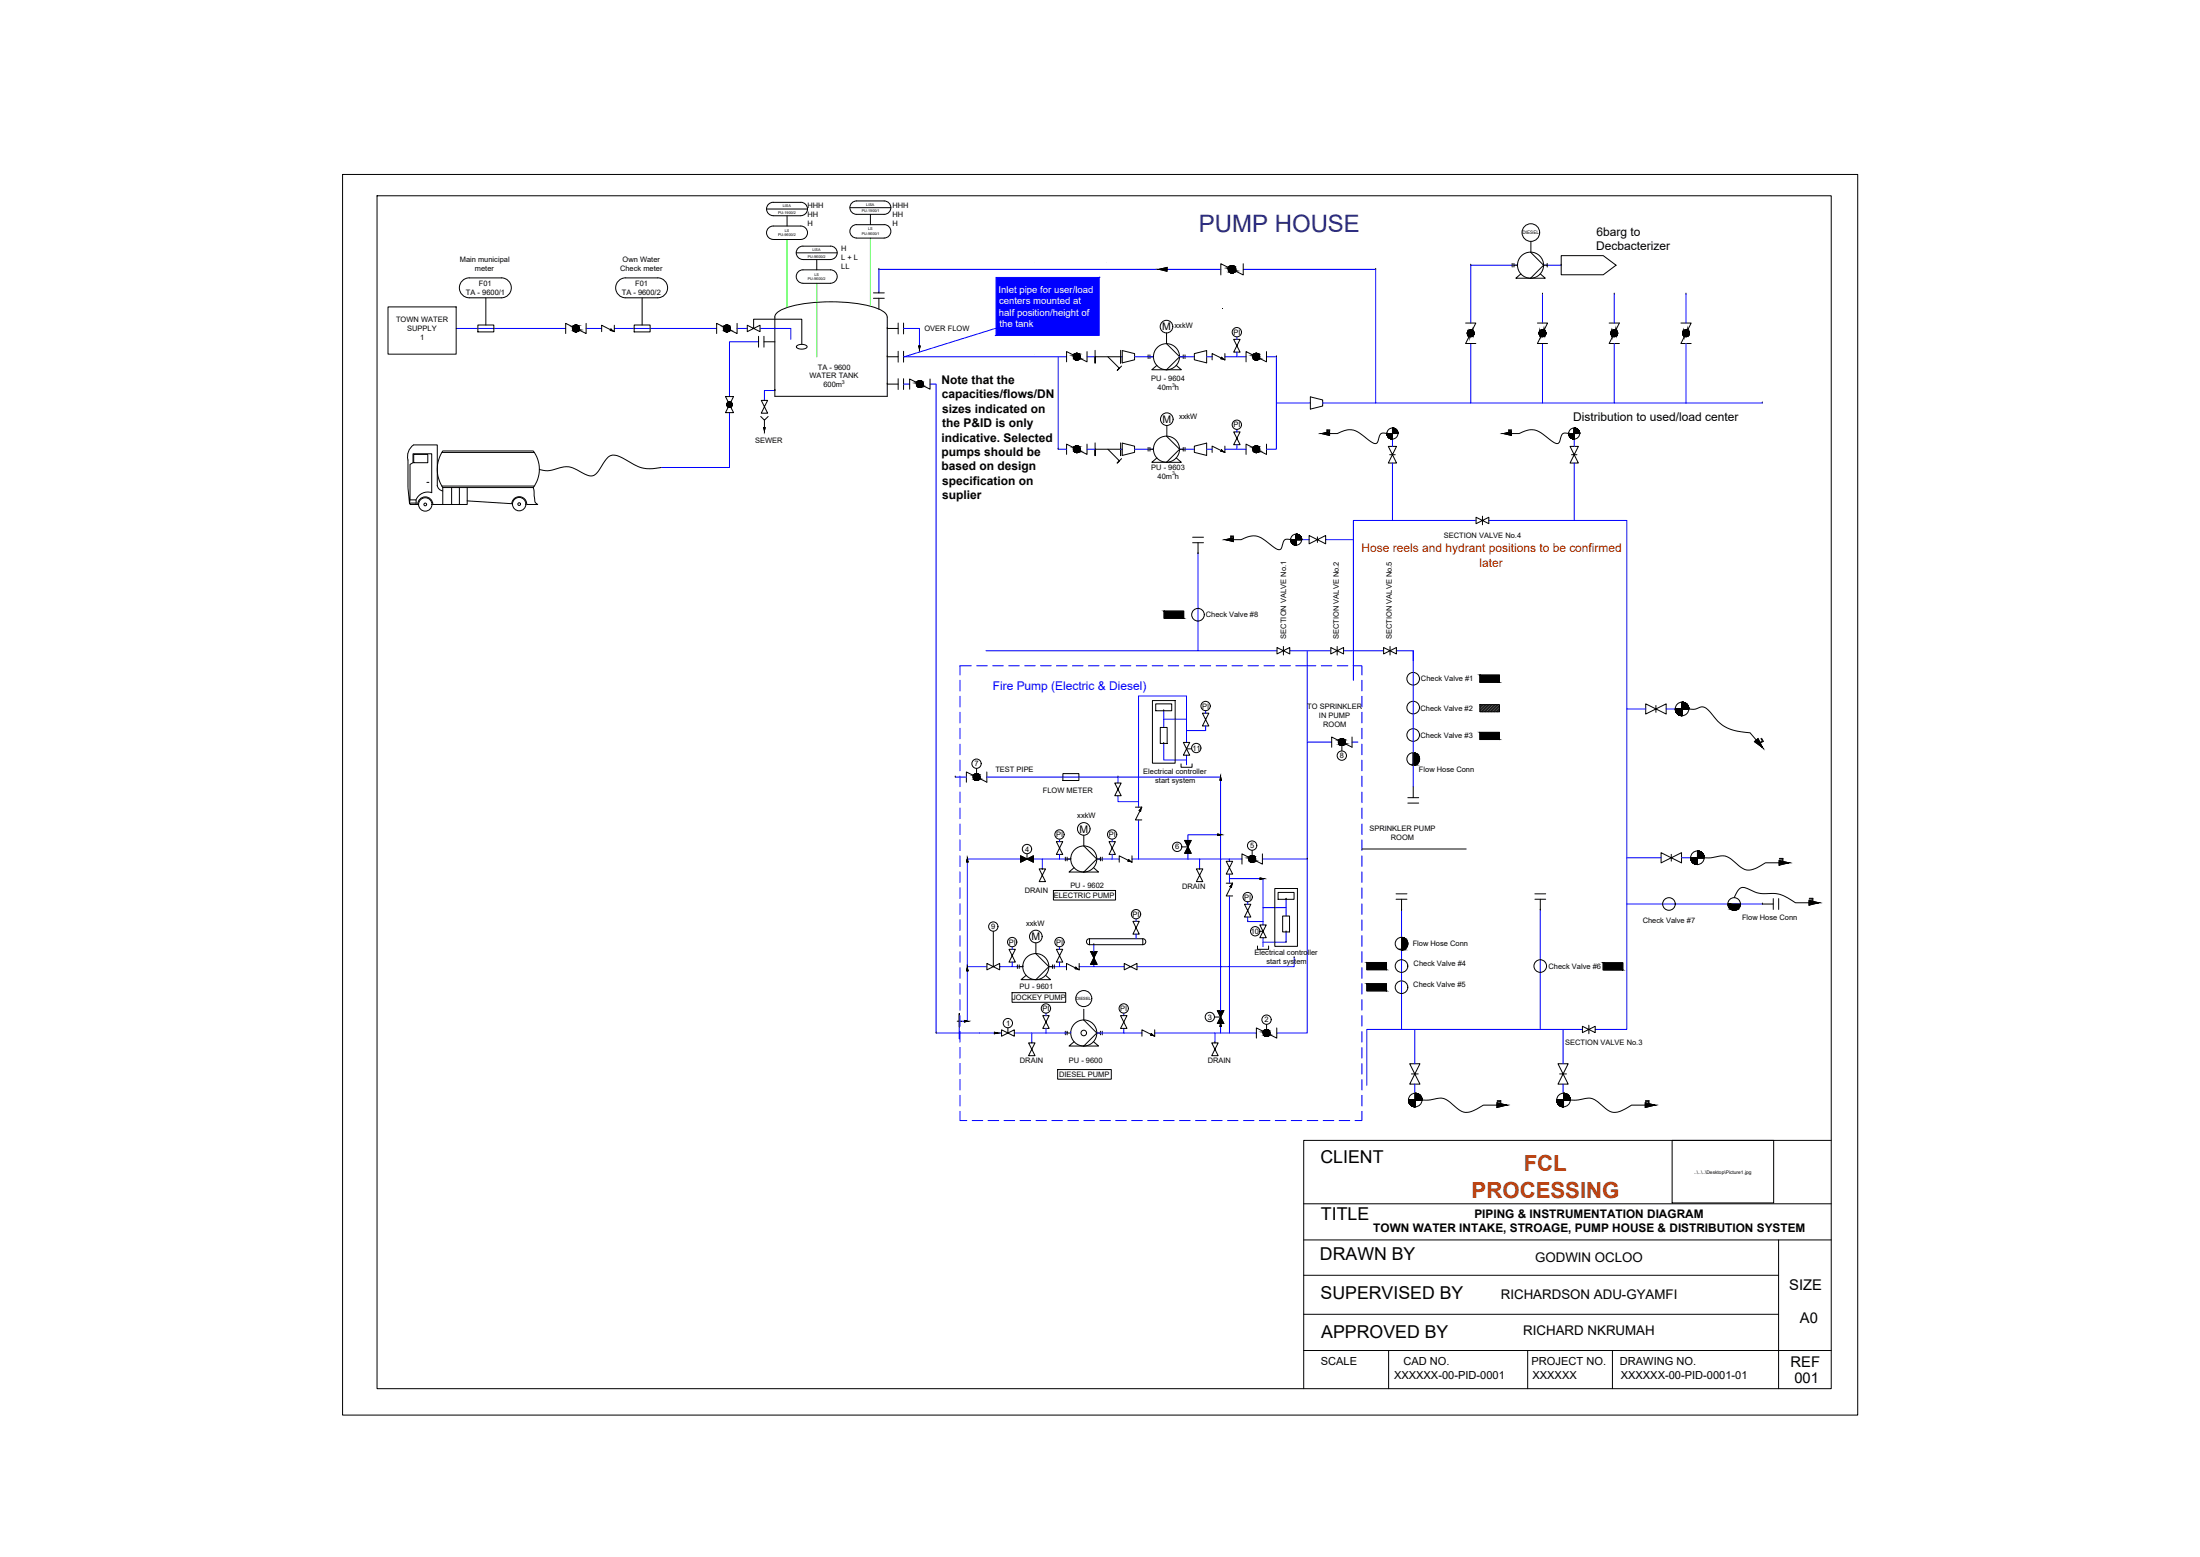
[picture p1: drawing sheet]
<svg xmlns="http://www.w3.org/2000/svg" width="1189mm" height="841mm" viewBox="0 0 1189 841" stroke-linecap="round" stroke-linejoin="round" font-family="sans-serif">
<!-- layer: Equipment -->
<g fill="none" stroke="#000" stroke-width=".54">
<path d="M818 143h2M836 143h-2l-7 7M475 161v6M479 177h6M413 185h6M479 193h6M621 193h2M639 193h-2l-7 7M419 211h.1M419 214h60M479 207h6M621 243h2"/>
<path d="M639 243h-2l-7 7M647 293v6M764 425v6M577 464h2M595 464h-2l-7 7M757 486v6M832 486v6M952 488h6M551 522h2M569 522h-2l-7 7M577 558h2M595 558h-2l-7 7"/>
</g>
<!-- layer: 0 -->
<g fill="none" stroke="#000" stroke-width=".54">
<path d="M185 94h819v670h-819zM204 106h786v644h-786zM414 113h22M418 109a4 4 0 0 0-4 4 4 4 0 0 0 4 4h15a4 4 0 0 0 3-4 4 4 0 0 0-3-4M418 109h15M425 117v5M459 112h22M463 109a4 4 0 0 0-4 3 4 4 0 0 0 4 4M463 109h15a4 4 0 0 1 3 3 4 4 0 0 1-3 4h-15M470 116v5M415 123l3-1h15a4 4 0 0 1 3 4 4 4 0 0 1-3 3h-15a4 4 0 0 1-3-2 4 4 0 0 1 0-4zM430 137h22"/>
<path d="M434 133a4 4 0 0 0-4 4 4 4 0 0 0 4 3M434 133h15a4 4 0 0 1 3 4 4 4 0 0 1-3 3h-15M463 121a4 4 0 0 0-4 4 4 4 0 0 0 4 4M463 121h15a4 4 0 0 1 3 4 4 4 0 0 1-3 4h-15M827 130v6l7 7M844 138h22l7 5-7 5h-22zM254 150a5 5 0 0 0-6 5 5 5 0 0 0 6 6h17a5 5 0 0 0 5-6 5 5 0 0 0-5-5M254 150h17M338 150a5 5 0 0 0-5 5 5 5 0 0 0 5 6M338 150h17M355 150a5 5 0 0 1 6 5 5 5 0 0 1-6 6h-17M434 146a4 4 0 0 0-4 3 4 4 0 0 0 4 4"/>
<path d="M434 146h15a4 4 0 0 1 3 3 4 4 0 0 1-3 4h-15M441 140v6M472 158h6M672 142v7l-12-7v7M817 142v2M818 142v2M822 148l-3 2h16l-3-2M836 142v2M210 166h37v25h-37zM258 176h9v3h-9zM263 161v15M317 175v5l-11-5v5"/>
<path d="M330 178l2 1-2-1v1M332 176v3l-7-3v3M343 176h8v3h-8zM347 161v15M398 175v5l-11-5v5M407 177v-5h26v14M419 171a8 8 0 0 1 7-5 89 89 0 0 1 49 1l3 2 1 2v43M419 171v43M472 161h6M485 174v6M488 174v6M630 180v6l7 7"/>
<path d="M792 174h6l-6 12h6M831 174h5l-5 12h5M870 174h5M875 174l-5 12h5M908 174h6l-6 12h6M410 182v6M413 182v6M431 187a4 4 0 0 1 5 1 4 4 0 0 1-6-1zM485 190v6M488 190v6M587 190v5l-11-5v5M592 189v7v-3h14v3v-7"/>
<path d="M606 189l7 2v3l-7 2M620 192v2M621 192v2M625 197l-3 3h16l-2-3M639 192v2M640 192v2M652 189l-7 2v3l7 2M660 193l2 1h-2v-1M662 191v3l-7-3v3M684 190v5l-11-5v5M394 218l-2-4h4l-1 4M394 220l-2 3h4l-1-3"/>
<path d="M419 211h.1M485 205v5M488 205v5M503 205v5l-11-5v5M708 214l7 2v3l-7 2M411 225l2 2 2-2M413 227v4M587 240v5l-11-5v5M592 239v7v-3h14v3v-7M606 239l7 2v3l-7 2M630 236l7 7M631 230v6"/>
<path d="M652 239l-7 2v3l7 2M684 240v5l-11-5v5M718 234h5a11 11 0 0 1 14 1l6 5a1.7 1.7 0 0 0 2-2 3 3 0 0 1 1-4 3 3 0 0 1 3 0h6M719 232h-2v1M719 232h-2v2M749 234h.1M750 234h-1M750 234h.1M750 234v1v-1M750 234v1l1-1M751 234l-1 1M751 234l-1 2"/>
<path d="M752 234l-2 2M752 237h.1M752 234l3-2-5 4zM752 236v1M752 232l1-1-1 1M752 234l2-2-4 4M752 235l-1 2M752 235l-1 2 1-1M752 236l-1 1M753 231l-1 6M753 231l-1 1M753 234l2-2-2 2"/>
<path d="M753 231l-1 1 2-1M754 231l-2 2M754 232l-2 1M754 232l-2 2M754 232l-2 2 2-2M755 232l-4 4M755 232l-2 2M755 233l-1 1M755 233l-1 1 1-1M755 234h.1M755 233v1M817 234h4a11 11 0 0 1 14 1l6 5a1.7 1.7 0 0 0 2-2 3 3 0 0 1 1-4 3 3 0 0 1 4 0h6"/>
<path d="M817 232h-1v1M817 232h-2v2M848 234h.1M848 236l2-2-2 2M848 234v1M849 234l-1 1M849 236l2-2-2 2M849 234l-1 2M850 234l-2 2M851 234l2-2-4 4zM851 237h.1M851 232l1-1-1 2"/>
<path d="M851 233l1-1-1 1M851 235l-2 2M851 236l-1 1 1-1M851 236l-1 1M851 237h-1M851 231v6M851 231v1M851 231v1v-1M852 231l-1 2M853 232l-2 2M853 232l-2 2 2-2M853 232l-4 4"/>
<path d="M853 232l-5 4M853 233l-1 1 1-1M853 233l-1 1M854 233l-1 1M854 234h-1h1h-1M854 234h.1M223 240a8 8 0 0 0-3 8v16l1 8 1-21 1-1v-5h10v21M224 240h12v22M224 245h7v5h-7zM239 244h50M357 253a21 21 0 0 1-19-5 8 8 0 0 0-9-2l-4 7a6 6 0 0 1-10 3 15 15 0 0 0-17-2h-3h-4M620 242v2"/>
<path d="M621 242v2M625 247l-3 3h16l-2-3M639 242v2M640 242v2M660 243l2 1h-2v-1M662 241v3l-7-3v3M751 246h3M849 246h3M222 270h3v2M225 272h-4h1h4M226 272a4 4 0 0 1 4-4 4 4 0 0 1 4 4h10M231 261h1"/>
<path d="M233 266a7 7 0 0 0-8 4M236 262l1 2 2 1M239 263h50M239 263h49M244 263v9h4M248 263v9h4v-9M252 271l25 1a4 4 0 0 1 4-4 4 4 0 0 1 4 4h6a4 4 0 0 1-2-4v-3a2.8 2.8 0 0 1 1-4 16 16 0 0 0-2-17h-49a18 18 0 0 0 0 19v9M801 279v4M644 293h6M644 290h6M666 292h5a11 11 0 0 1 14 1l6 4a2.2 2.2 0 0 0 2-3 2.8 2.8 0 0 1 4-2h6M667 290h-2v1"/>
<path d="M697 292h.1M697 292h1M698 292h-1M698 293l1-1-1 1M698 293l2-1-2 1M698 292h1M699 294l1-2-1 2M699 292l-1 1 1-1M699 292l-1 1M700 292l-2 1M700 289h.1M700 289h1h-1h1"/>
<path d="M700 291l2-2-2 2M700 292l-1 2M700 293l-1 1M700 293l-1 1 1-1M700 293v1M700 294h.1M700 289v5M701 289h-1M701 292l2-2-1 2M701 289l-1 1M702 289l-2 1M702 289l-2 2"/>
<path d="M702 289l-4 4M703 289l-5 4M703 289l-5 5 5-5-3 2M703 289l-5 5M703 290l-2 2M703 290l-1 2M703 291l-1 1M703 291v1M703 292h.1M703 291v1v-1v1M712 290v3M629 330h11v4h-11z"/>
<path d="M694 349v5M723 349v5M751 349v5M623 378h12v34h-12zM800 365h10v4h-10zM909 379v7M909 379h.1M909 379v1M910 379l-1 1M910 379l-1 2M911 380l-2 2M625 380h8v4h-8z"/>
<path d="M627 393h4v9h-4zM731 398v6l-11-6v6M800 381h10v3h-10zM800 396h10v3h-10zM800 381h.1M801 381l-1 1M802 381l-2 2M803 381l-3 2M803 381l-3 3M804 381l-4 3M805 381l-4 3M806 381l-4 3"/>
<path d="M807 381l-4 3M807 381l-3 3M808 381l-4 3M809 381l-4 3M810 381l-4 3M810 381l-3 3M810 382l-2 2M810 383l-2 1M810 383l-1 1M810 384h.1M895 381v4M905 383h8a9 9 0 0 0 6-1h3l2 2a24 24 0 0 0 22 12l3 4"/>
<path d="M906 383h-1M906 383l-1 1M906 385l2-2-2 2M906 383l-1 1 2-1M907 383l-1 1 1-1M907 383l-1 2M908 383l-2 2 2-2M908 383l-2 2M908 383l-2 2 3-2M909 383l-3 2M909 386v1M909 386l-1 1"/>
<path d="M909 386l-1 1 1-1M909 385l-1 1 1-1M909 385l-2 1 2-1M909 384l-2 2 2-2M909 383l-2 3 2-3M909 383l2-3-2 3M909 381l2-1-2 2M912 380l-6 6M912 380l-3 3M912 381l-3 2M912 381l-2 2M912 381l-1 2"/>
<path d="M912 382l-1 1M913 382l-1 1 1-1M913 382l-1 1M913 383h.1M952 399v1l-1 1M952 399l1 1-2 1M528 415v3M533 417v6M574 418h9v4h-9zM638 413v1h6v-1M641 404h3M725 403v3"/>
<path d="M764 407v6M533 422l-11-5v6M614 436h3l-3 7h3M617 436l-1 2zM761 431h6M761 434h6M586 451v6l7 7M639 457h3M677 459v3M736 459h56M917 460v7M918 460h-1"/>
<path d="M918 460l-1 1M919 460l-2 2M555 461v3M576 463v2M577 463v2M580 469l-2 2h16l-3-2M595 463v2M596 463v2M610 464l2 2-3-1 1-1M612 462v4l-7-4v4M663 477h3l-3 7h3M665 479l1-2-1 2"/>
<path d="M682 461v6l-11-6v6M689 480h12v31h-12zM903 461v4M914 463h11a10 10 0 0 1 13 3 9 9 0 0 0 14 1l2-1h7M914 464l1-1-1 1M914 463h.1M914 463v1M915 463l-1 1M916 463l-2 2M916 463l-2 2 2-2M917 463l-3 3 3-3M917 463l-2 3 2-3"/>
<path d="M917 466v1M917 466l-1 1M917 465l-1 2 1-1M917 465l-1 2M917 464l-2 2M917 462l2-2-2 2M917 461l1-1-1 1M919 460l-2 3 3-3M920 460l-3 3M920 463l1-1-1 1M920 461l-3 2M920 461l-5 5"/>
<path d="M920 461l-5 5 2-2M920 461l-2 2M920 461l-2 2 2-2M920 462l-1 1M921 462l-2 1M921 463h.1M921 463h-1M962 464h1v1M962 464h2v1M569 481h34v5h-34zM691 482h8v4h-8zM693 495h4v8h-4z"/>
<path d="M754 486h6M754 483h6M829 486h6M829 483h6M937 485a6 6 0 0 1 5-6l1 1a25 25 0 0 0 17 3 23 23 0 0 1 10 5h8M958 485v6M961 485v6M978 486h1v1M978 485h2v2M537 503v19M560 509v6l7 7M589 507a1.6 1.6 0 0 0-2 2 1.6 1.6 0 0 0 2 1"/>
<path d="M589 507h29v3h-29M589 507v3M618 507a1.6 1.6 0 0 1 1 2 1.6 1.6 0 0 1-1 1M680 511v2h6v-2M681 503h2M739 520h10v4h-10zM547 536h29v5h-29zM550 521v2M551 521v2M555 527l-3 2h16l-3-2M569 521v2M570 521v2"/>
<path d="M581 522l2 2-2-1zM583 520v4l-7-4v4M739 531h10v4h-10zM866 520h11v4h-11zM517 552h3M518 552v-5v8M545 555v3M576 557v2M577 557v2M586 545v6l7 7M595 557v2M596 557v2"/>
<path d="M622 558l2 2-2-1zM624 556v4l-7-4v4M656 549h4M684 553v3M690 555v6l-11-6v6M859 554v4M572 578h29v5h-29zM580 563l-2 2h16l-3-2M761 594h12a10 10 0 0 1 12 3 9 9 0 0 0 14 1l3-1h7M761 594v1l1-1M762 596l2-2-2 2M762 594l-1 1"/>
<path d="M762 594l-1 1 1-1-1 1M762 597l3-3-3 3M763 594l-2 2 2-2M763 580h3M763 594l-1 2M764 594l-2 2M764 594l-2 3M765 594l-3 3M765 598h.1M765 597l-1 1h1M765 597l-1 1M765 596l-1 2"/>
<path d="M765 596l-2 2 2-2M765 596l-2 1M765 595l-2 2M765 595l-3 2M765 593l2-2-2 3M765 593l2-2-2 2M765 592l1-1-1 2M765 591h.1M765 591v7M766 591h-1M766 594l2-2-2 2M766 591l-1 1"/>
<path d="M767 591l-2 2M767 591l-5 6M767 592l-2 2M767 592l-5 5 3-3M767 592l-5 5M768 592l-3 2 3-2-2 2M768 592l-2 2M768 593l-2 1M768 593l-1 1M768 593v1M768 594h.1M809 595h2v1"/>
<path d="M841 594h12a10 10 0 0 1 13 3 9 9 0 0 0 13 1l3-1h7M841 594h.1M841 594v1l1-1-1 1 1-1M842 594l-1 1 1-1M842 594l-1 1M843 594l-1 2 1-2M843 597l2-2-2 2M843 580h3M843 594l-1 2M844 594l-2 2M844 594l-2 2 2-2M844 594l-2 3"/>
<path d="M845 594l-3 3 3-3M845 591v7M845 597l-1 1M845 597l-1 1 1-1M845 596l-1 2M845 596l-2 2M845 596l-2 1M845 595l-2 2M845 593l2-2-2 2M845 591h1h-1M845 591h.1M845 594l3-2-2 2"/>
<path d="M846 591l-1 1M847 591l-2 1M847 591l-2 2M847 591l-2 3 2-3M847 592l-5 5 6-5M848 592l-6 5M848 592l-6 5 3-3M848 592l-2 2M848 593l-1 1M849 593l-1 1M849 594h.1M849 594h-1"/>
<path d="M889 595h2v1M904 616h54v34h-54zM990 616h-285v134M705 650h285M705 670h285M961 670v80M705 689h256M705 710h256M705 729h285M750 729v21M826 729v21M871 729v21"/>
<circle cx="827" cy="126" r="5"/>
<circle cx="827" cy="143" r="7"/>
<circle cx="630" cy="176" r="3"/>
<circle cx="668" cy="179" r="2.5"/>
<circle cx="630" cy="193" r="7"/>
<circle cx="631" cy="226" r="3"/>
<circle cx="668" cy="229" r="2.5"/>
<circle cx="752" cy="234" r="3"/>
<circle cx="851" cy="234" r="3"/>
<circle cx="630" cy="243" r="7"/>
<circle cx="230" cy="272" r="4"/>
<circle cx="230" cy="272" r=".7"/>
<circle cx="281" cy="272" r="4"/>
<circle cx="281" cy="272" r=".7"/>
<circle cx="700" cy="291" r="3"/>
<circle cx="647" cy="332" r="3"/>
<circle cx="764" cy="367" r="3"/>
<circle cx="651" cy="381" r="2.5"/>
<circle cx="764" cy="382" r="3"/>
<circle cx="764" cy="397" r="3"/>
<circle cx="909" cy="383" r="4"/>
<circle cx="528" cy="413" r="2.5"/>
<circle cx="646" cy="404" r="2.5"/>
<circle cx="725" cy="408" r="2.5"/>
<circle cx="764" cy="410" r="3"/>
<circle cx="555" cy="459" r="2.5"/>
<circle cx="573" cy="451" r="2.5"/>
<circle cx="586" cy="448" r="3"/>
<circle cx="601" cy="451" r="2.5"/>
<circle cx="636" cy="457" r="2.5"/>
<circle cx="677" cy="457" r="2.5"/>
<circle cx="586" cy="464" r="7"/>
<circle cx="917" cy="463" r="4"/>
<circle cx="614" cy="494" r="2.5"/>
<circle cx="674" cy="485" r="2.5"/>
<circle cx="902" cy="488" r="3"/>
<circle cx="937" cy="488" r="3"/>
<circle cx="537" cy="500" r="2.5"/>
<circle cx="547" cy="509" r="2.5"/>
<circle cx="560" cy="506" r="3"/>
<circle cx="573" cy="509" r="2.5"/>
<circle cx="678" cy="503" r="2.5"/>
<circle cx="757" cy="510" r="3"/>
<circle cx="560" cy="522" r="7"/>
<circle cx="586" cy="539" r="4"/>
<circle cx="757" cy="533" r="3"/>
<circle cx="757" cy="522" r="3"/>
<circle cx="832" cy="522" r="3"/>
<circle cx="545" cy="553" r="2.5"/>
<circle cx="565" cy="545" r="2.5"/>
<circle cx="586" cy="558" r="1.5"/>
<circle cx="586" cy="558" r="7"/>
<circle cx="607" cy="545" r="2.5"/>
<circle cx="654" cy="549" r="2.5"/>
<circle cx="684" cy="551" r="2.5"/>
<circle cx="765" cy="594" r="4"/>
<circle cx="845" cy="594" r="4"/>
</g>
<!-- layer: Process -->
<g fill="none" stroke="#00f" stroke-width=".54">
<path d="M626 145h-151v13M631 145h29M672 145h71v73M820 143h-25v31M834 159v15M834 143h10M872 159v15M911 159v15M247 177h59M317 177h8M332 177h55M398 177h6"/>
<path d="M411 177h16v6M488 177h9v10M410 185h-16v29M488 193h88M572 193v50h4M587 193h5M606 193h.1M613 193h10M637 193h8M652 193h3M662 193h11M668 182v1"/>
<path d="M668 190v3M684 193h6v50h-6M795 186v32M834 186v32M872 186v32M911 186v32M419 211h-6v5M488 207h4M503 207h3v351h31M690 218h18M715 218h237M394 223v30h-37"/>
<path d="M668 232v1M752 237v4M851 237v4M587 243h5M606 243h.1M613 243h10M637 243h8M652 243h3M662 243h11M668 240v3M752 250v31M851 250v31"/>
<path d="M647 299v52M703 292h4M716 292h15M798 281h-67v87M805 281h74v275h-17M533 351h157M697 351h9v207h-16M706 351h13M726 351h22M755 351h9v6M764 351v74M629 384v9"/>
<path d="M629 388h12M652 392v3h-11M652 384v1M879 383h10M900 383h5M516 420h6M533 420h127M604 420v3M629 402v9h12M641 401v-25h-26v60M641 408v5M660 420h.1"/>
<path d="M706 401h14M731 401h3M604 430v3h11M660 421v125M573 453v2M601 453v2M615 443v21M658 451h-16v3M660 451h.1M523 466v57M523 464h29M558 464h21"/>
<path d="M563 464v5M573 462v2M593 464h12M601 462v2M612 464h59M642 461v3M648 464v5M664 464v1M664 472v5M664 475h17M682 464h24M683 475v25"/>
<path d="M879 463h19M909 463h5M614 496v2M664 484v74M674 495v3h9M674 487v1M683 490h12M695 486v9M757 492v64M832 492v64M879 488h73M547 511v2"/>
<path d="M547 520v2M573 511v2M573 520v2M591 510v4M591 519v3M614 505v2M683 507v4M695 503v6h-12M699 517v5h-85M523 522h10M523 524v28M540 522h13"/>
<path d="M567 522h9M583 522h25M521 552h-3v9M539 558h2M548 558h29M558 558v5M565 547v2M565 555v3M579 558h.1M593 558h24M607 547v2M607 555v3"/>
<path d="M624 558h55M657 558v5M660 554v4M765 556v19M845 556v19M855 556h-116v30M765 586v5M845 586v5"/>
</g>
<!-- layer: Mechanical -->
<g fill="none" stroke="#000" stroke-width=".54">
<path d="M330 178l1 1h-1v-1zM404 176v3l7-3v3zM599 193l6 6-1 1 2-2M606 189v7M652 189v7M660 193l1 1h-1zM667 183h3l-3 7h3zM411 216l4 7h-4l4-7zM708 214v7M606 239v7M652 239v7M667 233l3 7h-3l3-7z"/>
<path d="M599 243l6 6-1 1 2-2M660 243l1 1h-1zM750 241l5 9h-5l5-9zM848 241l5 9h-5l5-9zM798 279l7 4v-4l-7 4zM707 289l9 5v-5l-9 5zM690 350l7 3v-3l-7 3zM719 350v3l7-3v3zM748 350l7 3v-3l-7 3zM650 385h3l-3 7h3zM889 380v6l11-6v6zM639 401h4l-4 7h4z"/>
<path d="M602 423l4 7h-4l4-7zM616 438l1-1-1 1zM571 455h3l-3 7h3zM599 455h4l-4 7h4zM640 454h4l-4 7h4zM552 462l6 4v-4l-6 4zM562 469l3 7h-3l3-7zM610 464l1 1h-2h1zM647 469h3l-3 7h3zM663 465h3l-3 7h3zM665 479l1-1-1 1zM898 461v5l11-5v5z"/>
<path d="M612 498h4l-4 7h4zM673 488l3 7h-3l3-7zM681 500l3 7h-3l3-7zM545 513l4 7h-4l4-7zM571 513h3l-3 7h3zM589 514l4 7h-4l4-7zM533 520l7 4v-4l-7 4zM581 522l1 1h-1h1zM608 520l6 4v-4l-6 4zM541 556v4l7-4v4zM563 549h4l-4 6h4zM606 549h3l-3 6h3z"/>
<path d="M622 558l1 1h-1zM658 546h3l-3 7h3zM855 554v4l7-4v4zM556 563l3 7h-3l3-7zM655 563l3 7h-3l3-7zM762 575h5l-5 11h5zM842 575h5l-5 11h5z"/>
<circle cx="666" cy="145" r="2"/>
<circle cx="311" cy="177" r="1.8"/>
<circle cx="393" cy="177" r="1.8"/>
<circle cx="795" cy="180" r="1.8"/>
<circle cx="834" cy="180" r="1.8"/>
<circle cx="872" cy="180" r="1.8"/>
<circle cx="911" cy="180" r="1.8"/>
<circle cx="582" cy="193" r="1.8"/>
<circle cx="679" cy="193" r="1.8"/>
<circle cx="394" cy="219" r="1.5"/>
<circle cx="497" cy="207" r="1.8"/>
<circle cx="582" cy="243" r="1.8"/>
<circle cx="679" cy="243" r="1.8"/>
<circle cx="528" cy="420" r="1.8"/>
<circle cx="725" cy="401" r="1.8"/>
<circle cx="677" cy="464" r="1.8"/>
<circle cx="684" cy="558" r="1.8"/>
</g>
<!-- layer: 0 -->
<g fill="#000" stroke="#000" stroke-width=".54">
<path d="M664 144h1zM667 146v1zM667 146h1zM312 178h1zM392 176h1zM394 178v1zM796 178v1zM835 179h-1zM834 178v1zM873 178v1zM912 178v1zM580 192h1z"/>
<path d="M581 191h1zM583 194h1zM678 191h1zM680 194h1zM793 181h1zM832 181h1zM871 181v1zM910 181v1zM498 208h1zM580 242h1zM581 241h1zM583 244h1z"/>
<path d="M678 241h1zM680 244h1zM527 418h1zM726 402h1zM764 413h1zM640 454h2v3zM642 454h2l-2 3zM552 462l3 2h-3zM552 464h3l-3 2zM555 464h3v2zM555 464l3-2v2zM642 457v4h-2z"/>
<path d="M642 457l2 4h-2zM675 463h1zM936 491h2zM589 514h2v3zM591 514h2l-2 3zM757 506h1zM757 513h2zM591 517v4h-2zM591 517l2 4h-2zM660 549v4h-2zM658 546h2v3zM660 549l1 4h-1z"/>
<path d="M660 546h1l-1 3zM685 559h1z"/>
<path d="M626 145h5v2zM626 145h5v-1z"/>
<path d="M664 144l1 1zM664 144l1 1h-1z"/>
<path d="M664 145h1zM664 145h1z"/>
<path d="M664 145h2zM664 145h2h-2z"/>
<path d="M665 147h1zM665 147h1z"/>
<path d="M664 145l2 1zM664 145l2 1z"/>
<path d="M666 143v1zM665 144h1z"/>
<path d="M664 146h3zM664 146h3z"/>
<path d="M665 144h1zM665 144h1z"/>
<path d="M665 144h2zM665 144h2z"/>
<path d="M664 146l3 1zM664 146l3 1z"/>
<path d="M665 147h2zM665 147h1zM665 147h1z"/>
<path d="M665 144h2zM665 144h2z"/>
<path d="M665 144h2zM665 144h2z"/>
<path d="M664 147h3zM664 147h3zM664 147h3zM664 147h3z"/>
<path d="M665 147h2zM665 147h2zM665 147h2zM665 147h2z"/>
<path d="M665 144h2zM665 144h2z"/>
<path d="M665 144h2zM664 144h3z"/>
<path d="M664 144h3zM664 144h3z"/>
<path d="M664 147h3zM664 147h3zM665 147h2zM665 147h2z"/>
<path d="M664 144h4zM664 144h4z"/>
<path d="M665 144l3 1zM665 144l3 1z"/>
<path d="M665 145h3zM665 145h3z"/>
<path d="M666 146h2zM666 146h2z"/>
<path d="M665 145h3zM665 145h3z"/>
<path d="M666 146h2zM666 146h2z"/>
<path d="M666 145h2zM666 145l2 1z"/>
<path d="M310 176l1 1zM310 176l1 1z"/>
<path d="M310 177h1zM310 177h1h-2z"/>
<path d="M309 177h2zM309 177h2z"/>
<path d="M311 179h1zM311 179h1z"/>
<path d="M309 177l3 1zM309 177l3 1z"/>
<path d="M311 176h1zM311 176h1z"/>
<path d="M309 178h3zM309 178h3z"/>
<path d="M311 176h1zM311 176h1z"/>
<path d="M311 176h1zM310 176h2z"/>
<path d="M310 178h2zM310 178h2z"/>
<path d="M311 179h1zM311 179h1zM311 179h1z"/>
<path d="M310 176h2zM310 176h2z"/>
<path d="M310 176h2zM310 176h2z"/>
<path d="M312 178l1 1zM312 179h1z"/>
<path d="M310 176h2zM310 176h2z"/>
<path d="M310 178l3 1zM310 178l3 1zM310 179h3zM310 179h3z"/>
<path d="M310 179h2zM310 179h2zM311 179h1zM311 179h1z"/>
<path d="M310 176h3zM310 176h3z"/>
<path d="M310 176h3zM310 176h3z"/>
<path d="M310 179h3zM310 179h2zM310 179h2zM310 179h2z"/>
<path d="M310 176h3zM310 176h3z"/>
<path d="M310 176l3 1zM310 176l3 1z"/>
<path d="M311 177h2zM311 177h2z"/>
<path d="M312 178h1zM312 178h1z"/>
<path d="M311 177h2zM311 177h2z"/>
<path d="M311 177l2 1zM311 177l2 1z"/>
<path d="M312 178h1zM312 178h1z"/>
<path d="M391 176l1 1zM391 176l1 1z"/>
<path d="M391 177h1zM391 177h1z"/>
<path d="M391 177h2zM391 177h2z"/>
<path d="M392 179h1zM392 179h1z"/>
<path d="M391 177l2 1zM391 177l2 1z"/>
<path d="M391 178h2zM391 178h2z"/>
<path d="M392 176h1zM392 176h1z"/>
<path d="M392 176h2zM392 176h2z"/>
<path d="M391 178h3zM391 178h3z"/>
<path d="M392 179h1zM392 179h1zM392 179h1z"/>
<path d="M392 176h2zM392 176h2z"/>
<path d="M392 176h2zM392 176h2z"/>
<path d="M392 176h2zM392 176h2z"/>
<path d="M391 178l3 1zM391 178l3 1zM391 179h3zM391 179h3z"/>
<path d="M392 179h2zM392 179h1zM392 179h1zM392 179h1z"/>
<path d="M392 176h2zM391 176h3z"/>
<path d="M391 176h3zM391 176h3z"/>
<path d="M391 179h3zM391 179h3zM392 179h2zM392 179h2z"/>
<path d="M392 176h2zM392 176h2z"/>
<path d="M392 176l3 1zM392 176l3 1z"/>
<path d="M392 177h3zM392 177h3z"/>
<path d="M393 178h2zM393 178h1z"/>
<path d="M392 177h3zM392 177h3z"/>
<path d="M393 178h2zM393 178h2z"/>
<path d="M393 177h2zM393 177l2 1z"/>
<path d="M793 179v1zM793 179v2z"/>
<path d="M793 179v2zM793 179v2z"/>
<path d="M793 179v2zM793 179v2z"/>
<path d="M793 179v2zM793 179v2z"/>
<path d="M793 179v2zM793 179v2z"/>
<path d="M793 179v2zM793 179v2z"/>
<path d="M793 179v2zM794 179l-1 2z"/>
<path d="M794 179v2zM794 178v3z"/>
<path d="M794 178v3zM794 178v3z"/>
<path d="M794 178v3zM794 178v3z"/>
<path d="M794 178v2zM795 178l-1 2z"/>
<path d="M795 178v2zM795 178v2z"/>
<path d="M795 178v2zM795 178v2z"/>
<path d="M795 180v2v-3zM795 179v3z"/>
<path d="M795 178v1zM796 178l-1 1z"/>
<path d="M796 179l-1 3zM796 179l-1 3z"/>
<path d="M796 179v3zM796 179v3zM796 179v2zM796 179v2z"/>
<path d="M796 179v2zM796 179v2zM796 179v2zM796 179v2z"/>
<path d="M796 179v2zM796 179v2zM796 179v2zM796 179v2z"/>
<path d="M796 179v2zM797 180l-1 1z"/>
<path d="M832 179v1zM832 179v2z"/>
<path d="M832 179v2zM832 179v2z"/>
<path d="M832 179v2zM832 179v2z"/>
<path d="M832 179v2zM832 179v2z"/>
<path d="M832 179v2zM832 179v2z"/>
<path d="M832 179v2zM832 179v2z"/>
<path d="M832 179v2zM832 179v2z"/>
<path d="M832 179v2zM833 178l-1 3z"/>
<path d="M833 178v3zM833 178v3z"/>
<path d="M833 178v3zM833 178v3z"/>
<path d="M833 178v2zM834 178l-1 2z"/>
<path d="M834 178v2zM834 178v2z"/>
<path d="M834 178v2zM834 178v2z"/>
<path d="M834 179v3zM834 179v3z"/>
<path d="M834 178v1zM834 178v1z"/>
<path d="M835 179l-1 3zM835 179l-1 3z"/>
<path d="M835 179v3zM835 179v3zM835 179v2zM835 179v2z"/>
<path d="M835 179v2zM835 179v2zM835 179v2zM835 179v2z"/>
<path d="M835 179v2zM835 179v2zM835 179v2zM835 179v2z"/>
<path d="M835 179v2zM835 180v1z"/>
<path d="M871 179v1zM871 179v2z"/>
<path d="M871 179v2zM871 179v2z"/>
<path d="M871 179v2zM871 179v2z"/>
<path d="M871 179v2zM871 179v2z"/>
<path d="M871 179v2zM871 179v2z"/>
<path d="M871 179v2zM871 179v2z"/>
<path d="M871 179v2zM871 179v2z"/>
<path d="M871 179v2zM871 178v3z"/>
<path d="M871 178v3zM872 178l-1 3z"/>
<path d="M872 178v3zM872 178v3z"/>
<path d="M872 178v2zM872 178v2z"/>
<path d="M872 178v2zM873 178l-1 2z"/>
<path d="M873 178v2zM873 178v2z"/>
<path d="M873 180v2v-3zM873 179v3z"/>
<path d="M873 178v1zM873 178v1z"/>
<path d="M873 179v3zM873 179v3z"/>
<path d="M873 179v3zM874 179l-1 3zM874 179v2zM874 179v2z"/>
<path d="M874 179v2zM874 179v2zM874 179v2zM874 179v2z"/>
<path d="M874 179v2zM874 179v2zM874 179v2zM874 179v2z"/>
<path d="M874 179v2zM874 180v1z"/>
<path d="M909 179v1zM909 179v2z"/>
<path d="M909 179v2zM909 179v2z"/>
<path d="M909 179v2zM909 179v2z"/>
<path d="M910 179l-1 2zM910 179v2z"/>
<path d="M910 179v2zM910 179v2z"/>
<path d="M910 179v2zM910 179v2z"/>
<path d="M910 179v2zM910 179v2z"/>
<path d="M910 179v2zM910 178v3z"/>
<path d="M910 178v3zM910 178v3z"/>
<path d="M910 178v3zM911 178l-1 3z"/>
<path d="M911 178v2zM911 178v2z"/>
<path d="M911 178v2zM911 178v2z"/>
<path d="M911 178v2zM912 178l-1 2z"/>
<path d="M911 180v2l1-3zM912 179l-1 3z"/>
<path d="M912 178v1zM912 178v1z"/>
<path d="M912 179v3v-3zM912 179v3z"/>
<path d="M912 179v3zM912 179v3zM912 179v2zM912 179v2z"/>
<path d="M912 179v2zM913 179l-1 2zM913 179v2zM913 179v2z"/>
<path d="M913 179v2zM913 179v2zM913 179v2zM913 179v2z"/>
<path d="M913 179v2zM913 180v1z"/>
<path d="M497 187v1zM496 187l1 1z"/>
<path d="M580 192h1zM580 192h1z"/>
<path d="M580 192h2zM580 192h2z"/>
<path d="M580 192l2 1zM580 192l2 1z"/>
<path d="M580 193h2zM580 193h2z"/>
<path d="M580 193h3zM580 193h3z"/>
<path d="M581 191h1zM581 191h1z"/>
<path d="M581 191h2zM581 191h2z"/>
<path d="M580 193l3 1zM580 193l3 1z"/>
<path d="M581 194h2zM581 194h1z"/>
<path d="M581 191h2zM581 191h2z"/>
<path d="M581 191h2zM581 191h2z"/>
<path d="M581 191h2zM581 191h2z"/>
<path d="M580 194h3zM580 194h3zM581 194h2zM581 194h2z"/>
<path d="M581 194h2zM581 194h2zM581 194h2zM581 194h2z"/>
<path d="M581 191h2zM581 191h2z"/>
<path d="M581 191h2zM581 191h2z"/>
<path d="M581 194h2zM581 194h2zM581 194h2zM581 194h2z"/>
<path d="M581 191l2 1zM581 191l2 1z"/>
<path d="M581 192h3zM581 192h3z"/>
<path d="M581 192h3zM581 192h3z"/>
<path d="M582 193h2zM582 193l2 1z"/>
<path d="M582 192l2 1zM582 192l2 1z"/>
<path d="M582 193h2zM582 193h2z"/>
<path d="M582 193h2zM582 193h2z"/>
<path d="M677 192h1zM677 192h1z"/>
<path d="M677 192h2zM677 192h2z"/>
<path d="M677 192l2 1zM677 192l2 1z"/>
<path d="M677 193h2zM677 193h2z"/>
<path d="M677 193h3zM677 193h3z"/>
<path d="M678 191h1zM678 191h1z"/>
<path d="M678 191h2zM678 191h2z"/>
<path d="M677 193l3 1zM677 193l3 1z"/>
<path d="M678 194h2zM678 194h1z"/>
<path d="M678 191h2zM678 191h2z"/>
<path d="M678 191h2zM678 191h2z"/>
<path d="M678 191h2zM678 191h2z"/>
<path d="M677 194h3zM677 194h3zM678 194h2zM678 194h2z"/>
<path d="M678 194h2zM678 194h2zM678 194h2zM678 194h2z"/>
<path d="M678 191h2zM678 191h2z"/>
<path d="M678 191h2zM678 191h2z"/>
<path d="M678 194h2zM678 194h2zM678 194h2zM678 194h2z"/>
<path d="M678 191l2 1zM678 191l2 1z"/>
<path d="M678 192h3zM678 192h3z"/>
<path d="M678 192h3zM678 192h3z"/>
<path d="M679 193h2zM679 193l2 1z"/>
<path d="M679 192l2 1zM679 192l2 1z"/>
<path d="M679 193h2zM679 193h2z"/>
<path d="M679 193h2zM679 193h2z"/>
<path d="M794 181v1zM794 181v1z"/>
<path d="M794 181v1v-2zM794 180v2z"/>
<path d="M795 180l-1 2zM795 180v2z"/>
<path d="M795 180v2v-2zM795 180v2z"/>
<path d="M833 181v1v-1zM833 181v1z"/>
<path d="M833 181v1v-2zM833 180v2z"/>
<path d="M834 180l-1 2zM834 180v2z"/>
<path d="M834 180v2v-2zM834 180v2z"/>
<path d="M871 181v1l1-1zM872 181v1z"/>
<path d="M872 181v1v-2zM872 180v2z"/>
<path d="M872 180v2zM872 180v2z"/>
<path d="M872 180v2l1-2zM873 180l-1 2z"/>
<path d="M910 181v1v-1zM910 181v1z"/>
<path d="M910 181v1l1-2zM911 180v2z"/>
<path d="M911 180v2zM911 180v2z"/>
<path d="M911 180v2v-2zM911 180v2z"/>
<path d="M393 218v1zM393 218v1z"/>
<path d="M393 218v1zM393 218v1z"/>
<path d="M393 218v1zM393 218v1z"/>
<path d="M393 217v2zM393 217v3z"/>
<path d="M393 217v3zM393 217v3z"/>
<path d="M393 217v3zM394 217v3z"/>
<path d="M394 217v3zM394 217v3z"/>
<path d="M394 217v3zM394 217v3z"/>
<path d="M394 217v3zM395 217l-1 3z"/>
<path d="M395 217v3zM395 217v3z"/>
<path d="M395 217v3zM395 217v3z"/>
<path d="M395 217v3zM395 217v3z"/>
<path d="M395 217v3zM395 218v2z"/>
<path d="M395 218v1zM396 218l-1 1z"/>
<path d="M396 218v1zM396 218v1z"/>
<path d="M396 218v1zM396 218v1z"/>
<path d="M496 206v1zM496 206v1z"/>
<path d="M495 207h2zM495 207h2z"/>
<path d="M495 207h2zM495 207h2z"/>
<path d="M495 207l2 1zM495 207l2 1z"/>
<path d="M497 206h1zM497 206h1z"/>
<path d="M495 208h3zM495 208h3z"/>
<path d="M497 206h1zM497 206h1z"/>
<path d="M497 206h1zM496 206h2z"/>
<path d="M496 206h2zM496 206h2z"/>
<path d="M495 208h3zM495 208h3z"/>
<path d="M496 209h2zM496 209h1z"/>
<path d="M496 206h2zM496 206h2z"/>
<path d="M498 208l1 1zM498 209h1z"/>
<path d="M496 206h2zM496 206h2z"/>
<path d="M496 208l2 1zM496 208l2 1zM496 209h2zM496 209h2z"/>
<path d="M496 209h2zM496 209h2zM496 209h2zM496 209h2z"/>
<path d="M496 206h2zM496 206h2z"/>
<path d="M496 206h2zM496 206h2z"/>
<path d="M496 209h2zM496 209h2zM496 209h2zM496 209h2z"/>
<path d="M496 206l3 1zM496 206l3 1z"/>
<path d="M496 207h3zM496 207h3z"/>
<path d="M496 207h3zM496 207h3z"/>
<path d="M498 208h1zM498 208h1z"/>
<path d="M497 207h2zM497 207h2z"/>
<path d="M497 207l2 1zM497 207l2 1z"/>
<path d="M497 208h2zM497 208h2z"/>
<path d="M413 231h1l-1 2zM413 231v2z"/>
<path d="M714 234h4v1zM714 234h4v-1z"/>
<path d="M813 234h4v1zM813 234h4v-1z"/>
<path d="M580 242h1zM580 242h1z"/>
<path d="M580 242h2zM580 242h2z"/>
<path d="M580 242l2 1zM580 242l2 1z"/>
<path d="M580 243h2zM580 243h2z"/>
<path d="M580 243h3zM580 243h3z"/>
<path d="M581 241h1zM581 241h1z"/>
<path d="M581 241h2zM581 241h2z"/>
<path d="M580 243l3 1zM580 243l3 1z"/>
<path d="M581 244h2zM581 244h1z"/>
<path d="M581 241h2zM581 241h2z"/>
<path d="M581 241h2zM581 241h2z"/>
<path d="M581 241h2zM581 241h2z"/>
<path d="M580 244h3zM580 244h3zM581 244h2zM581 244h2z"/>
<path d="M581 244h2zM581 244h2zM581 244h2zM581 244h2z"/>
<path d="M581 241h2zM581 241h2z"/>
<path d="M581 241h2zM581 241h2z"/>
<path d="M581 244h2zM581 244h2zM581 244h2zM581 244h2z"/>
<path d="M581 241l2 1zM581 241l2 1z"/>
<path d="M581 242h3zM581 242h3z"/>
<path d="M581 242h3zM581 242h3z"/>
<path d="M582 243h2zM582 243l2 1z"/>
<path d="M582 242l2 1zM582 242l2 1z"/>
<path d="M582 243h2zM582 243h2z"/>
<path d="M582 243h2zM582 243h2z"/>
<path d="M677 242h1zM677 242h1z"/>
<path d="M677 242h2zM677 242h2z"/>
<path d="M677 242l2 1zM677 242l2 1z"/>
<path d="M677 243h2zM677 243h2z"/>
<path d="M677 243h3zM677 243h3z"/>
<path d="M678 241h1zM678 241h1z"/>
<path d="M678 241h2zM678 241h2z"/>
<path d="M677 243l3 1zM677 243l3 1z"/>
<path d="M678 244h2zM678 244h1z"/>
<path d="M678 241h2zM678 241h2z"/>
<path d="M678 241h2zM678 241h2z"/>
<path d="M678 241h2zM678 241h2z"/>
<path d="M677 244h3zM677 244h3zM678 244h2zM678 244h2z"/>
<path d="M678 244h2zM678 244h2zM678 244h2zM678 244h2z"/>
<path d="M678 241h2zM678 241h2z"/>
<path d="M678 241h2zM678 241h2z"/>
<path d="M678 244h2zM678 244h2zM678 244h2zM678 244h2z"/>
<path d="M678 241l2 1zM678 241l2 1z"/>
<path d="M678 242h3zM678 242h3z"/>
<path d="M678 242h3zM678 242h3z"/>
<path d="M679 243h2zM679 243l2 1z"/>
<path d="M679 242l2 1zM679 242l2 1z"/>
<path d="M679 243h2zM679 243h2z"/>
<path d="M679 243h2zM679 243h2z"/>
<path d="M662 292h4v1zM662 292h4v-2z"/>
<path d="M629 330l11 4v-4zM629 330l11 4h-11z"/>
<path d="M800 365l10 4v-4zM800 365l10 4h-10z"/>
<path d="M725 399h1zM725 399h1z"/>
<path d="M725 399h1zM725 399h1z"/>
<path d="M725 399h1zM724 399h2z"/>
<path d="M724 399h2zM724 399h2z"/>
<path d="M724 399h2zM724 399h2z"/>
<path d="M724 399h2zM724 399h2z"/>
<path d="M724 399l2 1zM724 399l2 1z"/>
<path d="M724 400h3zM724 400h3z"/>
<path d="M724 400h3zM724 400h3z"/>
<path d="M724 400h3zM724 400h3z"/>
<path d="M800 396l10 3v-3zM800 396l10 3h-10z"/>
<path d="M949 400l1-1 2 5zM948 401l4 3-3-4z"/>
<path d="M526 419h1zM526 419h1z"/>
<path d="M526 419h1zM526 419h1z"/>
<path d="M526 419l2 1zM526 419l2 1z"/>
<path d="M526 420h2zM526 420h2z"/>
<path d="M527 418h1zM527 418h1z"/>
<path d="M527 418h1zM527 418h1z"/>
<path d="M527 418h2zM527 418h2z"/>
<path d="M527 418h2zM527 418h2z"/>
<path d="M527 418h2zM527 418h2z"/>
<path d="M527 418h2zM527 418h2z"/>
<path d="M526 418l3 1zM526 418l3 1z"/>
<path d="M526 419h3zM526 419h3z"/>
<path d="M527 419h2zM527 419h2z"/>
<path d="M527 419h3zM527 419h3z"/>
<path d="M527 419l3 1zM527 419l3 1z"/>
<path d="M528 420h2zM528 420h2z"/>
<path d="M723 400l2 1zM723 400l2 1z"/>
<path d="M723 401h2zM723 401h2z"/>
<path d="M723 401h2zM723 401h2z"/>
<path d="M723 401l3 1zM723 401l3 1z"/>
<path d="M723 402h3zM723 402h3z"/>
<path d="M724 403h2zM724 403h1z"/>
<path d="M724 402h2zM724 402h2zM724 402h2zM724 402h2z"/>
<path d="M724 402h2zM724 402l2 1zM724 403h2zM724 403h2z"/>
<path d="M724 402h2zM724 402h2zM724 402h2zM724 402h2z"/>
<path d="M724 400l3 1zM724 400l3 1z"/>
<path d="M726 401h1zM726 401l1 1z"/>
<path d="M725 401h2zM725 401h2z"/>
<path d="M725 401h2zM725 401h2z"/>
<path d="M725 401h2zM725 401h2z"/>
<path d="M764 407h1zM764 407h1z"/>
<path d="M764 407h1zM764 407h1z"/>
<path d="M764 407h2zM764 407h2z"/>
<path d="M764 413h1zM764 413h1z"/>
<path d="M764 407l2 1zM764 407l2 1h-2z"/>
<path d="M764 413h2zM764 413h1z"/>
<path d="M764 408h3h-1zM764 408h3h-3z"/>
<path d="M764 412l2 1v-1zM764 412l2 1h-2z"/>
<path d="M764 408l3 1v-1zM764 408l3 1h-3z"/>
<path d="M764 412h2h1zM764 412h2h-2z"/>
<path d="M764 409h3zM764 409h3h-3z"/>
<path d="M764 411l3 1v-1zM764 411l3 1h-3z"/>
<path d="M764 409l3 1v-1zM764 409l3 1h-3z"/>
<path d="M764 411h3zM764 411h3h-3z"/>
<path d="M764 410l3 1v-1zM764 410l3 1h-3z"/>
<path d="M527 422h1zM527 422h1z"/>
<path d="M526 420h2zM526 420h2z"/>
<path d="M526 420l3 1zM526 420l3 1z"/>
<path d="M527 421h1zM527 421l1 1zM527 422h1z"/>
<path d="M526 421h3zM526 421h3zM526 421h3zM526 421h3z"/>
<path d="M527 421h2zM527 421h1zM527 421h1zM527 421h1z"/>
<path d="M526 421h3zM526 421h3zM527 421h2zM527 421h2z"/>
<path d="M528 420h2zM528 420l1 1z"/>
<path d="M528 420h2zM528 420h2z"/>
<path d="M660 420l-1 1zM660 420v1z"/>
<path d="M658 450l2 1h-2zM658 451h2z"/>
<path d="M523 464l-1 2zM523 464v2z"/>
<path d="M675 463h1zM675 463h1z"/>
<path d="M675 463l1 1zM675 463l1 1z"/>
<path d="M675 464h2zM675 464h2z"/>
<path d="M676 466h1zM676 466h1z"/>
<path d="M675 464h2zM675 464h2z"/>
<path d="M676 462h1zM676 462h1z"/>
<path d="M675 464l2 1zM675 464l2 1z"/>
<path d="M676 462h1zM676 462h1z"/>
<path d="M676 462h1zM676 462h1z"/>
<path d="M675 465h3zM675 465h3z"/>
<path d="M676 466h1zM676 466h1zM676 466h1z"/>
<path d="M676 462h2zM676 462h2z"/>
<path d="M676 462h2zM676 462h2z"/>
<path d="M675 465h3zM675 465h3zM675 465h3zM675 465h3z"/>
<path d="M676 466h2zM676 466h1zM676 466h1zM676 466h1z"/>
<path d="M676 462l2 1zM676 463h2z"/>
<path d="M676 463h2zM676 463h2z"/>
<path d="M675 463h3zM675 463h3z"/>
<path d="M675 465h3zM675 465l3 1zM676 466h2zM676 466h2z"/>
<path d="M675 463h3zM675 463h3z"/>
<path d="M676 463h2zM676 463h2z"/>
<path d="M676 463l2 1zM676 463l2 1z"/>
<path d="M677 465h1zM677 465h1z"/>
<path d="M676 464h3zM676 464h3z"/>
<path d="M677 464h1zM677 464l1 1z"/>
<path d="M677 464h2zM677 464h1z"/>
<path d="M681 474l2 1zM681 475h2z"/>
<path d="M961 465l6 1h-6zM961 466v1l6-1z"/>
<path d="M936 491l2 1zM937 492h1z"/>
<path d="M935 491h4zM935 491h3z"/>
<path d="M935 491h4zM935 491h4z"/>
<path d="M935 490l4 1 1-1zM935 490l4 1z"/>
<path d="M934 490h6zM934 490h6h-5z"/>
<path d="M934 489l6 1v-1zM934 489l6 1h-6z"/>
<path d="M934 489h6h1zM934 489h6h-6z"/>
<path d="M934 488l7 1v-1zM934 488l7 1h-7z"/>
<path d="M978 486l5 2h-5zM978 488v1l5-1z"/>
<path d="M739 520l10 4v-4zM739 520l10 4h-10z"/>
<path d="M757 513h1zM757 513h1z"/>
<path d="M757 506l2 1zM757 506l2 1z"/>
<path d="M757 507h2zM757 507h2z"/>
<path d="M757 507h3zM757 507h3z"/>
<path d="M757 513h2zM757 513h2z"/>
<path d="M757 507l3 1zM757 507l3 1h-3z"/>
<path d="M757 512h3zM757 512l2 1z"/>
<path d="M757 508h3zM757 508h3h-3z"/>
<path d="M757 512h3zM757 512h3h-3z"/>
<path d="M757 508l4 1-1-1zM757 508l4 1h-4z"/>
<path d="M757 511l3 1v-1zM757 511l3 1h-3z"/>
<path d="M757 509h4zM757 509h4h-4z"/>
<path d="M757 511h3h1zM757 511h3h-3z"/>
<path d="M757 509l4 1v-1zM757 509l4 1h-4z"/>
<path d="M757 510l4 1v-1zM757 510l4 1h-4z"/>
<path d="M757 510h4zM757 510h4h-4z"/>
<path d="M523 523l-1 1zM523 523v1z"/>
<path d="M739 531l10 4v-4zM739 531l10 4h-10z"/>
<path d="M866 520l11 4v-4zM866 520l11 4h-11z"/>
<path d="M521 551l2 1h-2zM521 552h2z"/>
<path d="M537 558h2h-2zM537 558h2z"/>
<path d="M660 553l-1 1zM660 553v1z"/>
<path d="M683 557h1zM683 557h1z"/>
<path d="M683 557l1 1zM683 557l1 1z"/>
<path d="M683 558h1zM683 558h1z"/>
<path d="M684 560h1zM684 560h1z"/>
<path d="M683 558h2zM683 558h2z"/>
<path d="M684 556h1zM684 556h1z"/>
<path d="M683 558l2 1zM683 558l2 1z"/>
<path d="M684 556h1zM684 556h1z"/>
<path d="M684 556h1zM684 556h1z"/>
<path d="M684 556h1zM684 556h1z"/>
<path d="M683 559h2zM683 559h2z"/>
<path d="M684 560h1zM684 560h1zM684 560h1z"/>
<path d="M684 556h1zM683 556h2z"/>
<path d="M683 556l3 1zM683 556l3 1z"/>
<path d="M683 559h3zM683 559h3zM683 559h3zM683 559h3z"/>
<path d="M683 560h2zM683 560h2zM684 560h1zM684 560h1z"/>
<path d="M683 557h3zM683 557h3z"/>
<path d="M683 557h3zM683 557h3z"/>
<path d="M683 559h3zM683 559l2 1zM683 560h2zM683 560h2z"/>
<path d="M683 557h3zM683 557h3z"/>
<path d="M683 557h3zM683 557h3z"/>
<path d="M684 557l2 1zM684 557l2 1z"/>
<path d="M685 559h1zM685 559h1z"/>
<path d="M684 558h2zM684 558h2z"/>
<path d="M684 558h2zM684 558h2z"/>
<path d="M685 558h1zM685 558l1 1z"/>
<path d="M809 596l5 1h-5zM809 597v1l5-1z"/>
<path d="M889 596l5 1h-5zM889 597v1l5-1z"/>
</g>
<!-- layer: Annotation -->
<g fill="none" stroke="#000" stroke-width=".54">
<path d="M475 158h.1M475 145h.1M626 145l5-1v3zM743 145h.1M795 143h.1M820 143h.1M834 159h.1M844 143h.1M872 159h.1M911 159h.1M479 177h.1M410 185h.1"/>
<path d="M479 193h.1M496 187h1v1zM623 193h.1M690 193h.1M413 216h.1M479 207h.1M952 218h.1M413 231h1l-1 2zM714 234l4-1v2zM813 234l4-1v2zM572 243h.1M623 243h.1"/>
<path d="M647 299h.1M662 292l4-2v3zM629 384h.1M516 420h.1M604 420h.1M629 402h.1M660 420v1h-1zM948 401l2-2 2 5zM658 450l2 1h-2zM523 464v2h-1zM563 469h.1M579 464h.1"/>
<path d="M648 469h.1M681 474l2 1h-2zM706 464h.1M961 465l6 1-6 1zM674 498h.1M695 486h.1M757 492h.1M832 492h.1M952 488h.1M978 486l5 2-5 1zM591 519h.1M591 510h.1"/>
<path d="M695 509h.1M695 503h.1M699 517h.1M523 523v1h-1zM553 522h.1M506 558h.1M521 551l2 1h-2zM537 558h2h-2zM577 558h.1M660 553v1h-1zM660 553h.1M558 563h.1"/>
<path d="M657 563h.1M809 596l5 1-5 1zM889 596l5 1-5 1z"/>
</g>
<!-- layer: Instrument line -->
<path d="M425 129v37M470 129v36M441 153v40" fill="none" stroke="#0f0" stroke-width=".54"/>
<!-- layer: 0 -->
<path d="M538 150v31l56-31zM538 181l56-31v31z" fill="#00f" stroke="#00f" stroke-width=".54"/>
<g fill="none" stroke="#00f" stroke-width=".54">
<path d="M540 177l-51 16M525 360h-6v5M528 360h6M536 360h6M545 360h6M554 360h5M562 360h6M571 360h6M580 360h5M588 360h6M597 360h6M605 360h6"/>
<path d="M614 360h6M623 360h5M631 360h6M640 360h6M649 360h5M657 360h6M666 360h5M674 360h6M683 360h6M692 360h5M700 360h11M714 360h6"/>
<path d="M723 360h5M731 360h5v5M519 367v6M519 376v6M736 367v6M736 376v6M519 385v5M519 393v6M736 385v5M736 393v6M519 402v6M519 411v5"/>
<path d="M519 419v6M736 402v6M736 411v5M736 419v6M519 428v6M519 436v6M736 428v6M736 436v6M519 445v6M519 454v5M736 445v6M736 454v5"/>
<path d="M519 462v6M519 471v6M519 480v5M736 462v6M736 471v6M736 480v5M519 488v6M519 497v6M736 488v6M736 497v6M519 505v6M519 514v6"/>
<path d="M736 505v6M736 514v6M519 523v5M519 531v6M519 540v6M736 523v5M736 531v6M736 540v6M519 549v5M519 557v6M736 549v5M736 557v6"/>
<path d="M519 566v6M519 574v6M736 566v6M736 574v6M519 583v6M519 592v5M736 583v6M736 592v5M519 600v5h3M525 605h6M534 605h6M543 605h5"/>
<path d="M551 605h6M560 605h6M568 605h6M577 605h6M586 605h5M594 605h6M603 605h6M612 605h5M620 605h6M629 605h6M637 605h6M646 605h6"/>
<path d="M655 605h5M663 605h6M672 605h6M681 605h5M689 605h6M698 605h6M706 605h6M715 605h6M724 605h5M736 600v5h-4"/>
</g>
<text font-size="13" fill="#22346e" x="648" y="125">PUMP HOUSE</text>
<g font-size="12" fill="#954a00">
<text x="823" y="633">FCL</text>
<text x="795" y="647">PROCESSING</text>
</g>
<g font-size="9.6">
<text x="714" y="628">CLIENT</text>
<text x="714" y="659">TITLE</text>
<text x="713" y="681">DRAWN BY</text>
<text x="714" y="702">SUPERVISED BY</text>
<text x="714" y="723">APPROVED BY</text>
</g>
<g font-size="8">
<text x="967" y="697">SIZE</text>
<text x="973" y="715">A0</text>
<text x="968" y="738">REF</text>
<text x="970" y="747">001</text>
</g>
<g font-size="7.2">
<text x="830" y="682">GODWIN OCLOO</text>
<text x="811" y="702">RICHARDSON ADU-GYAMFI</text>
<text x="823" y="721">RICHARD NKRUMAH</text>
</g>
<g font-size="6.5">
<text x="863" y="127">6barg to</text>
<text x="863" y="135">Decbacterizer</text>
<text x="509" y="207">Note that the</text>
<text x="509" y="215">capacities/flows/DN</text>
<text x="509" y="223">sizes indicated on</text>
<text x="850" y="227">Distribution to used/load center</text>
<text x="509" y="231">the P&amp;ID is only</text>
<text x="509" y="239">indicative. Selected</text>
<text x="509" y="246">pumps should be</text>
<text x="509" y="254">based on design</text>
<text x="509" y="262">specification on</text>
<text x="509" y="270">suplier</text>
</g>
<g font-size="6.5" fill="#f00">
<text x="736" y="298">Hose reels and hydrant positions to be confirmed</text>
<text x="800" y="306">later</text>
</g>
<text font-size="6.5" fill="#00f" x="536" y="373">Fire Pump (Electric &amp; Diesel)</text>
<g font-size="6.4">
<text x="797" y="658">PIPING &amp; INSTRUMENTATION DIAGRAM</text>
<text x="742" y="666">TOWN WATER INTAKE, STROAGE, PUMP HOUSE &amp; DISTRIBUTION SYSTEM</text>
</g>
<g font-size="6">
<text x="714" y="738">SCALE</text>
<text x="758" y="738">CAD NO.</text>
<text x="828" y="738">PROJECT NO.</text>
<text x="875" y="738">DRAWING NO.</text>
<text x="753" y="745">XXXXXX-00-PID-0001</text>
<text x="828" y="745">XXXXXX</text>
<text x="876" y="745">XXXXXX-00-PID-0001-01</text>
</g>
<g font-size="5.7">
<text x="628" y="178">M</text>
<text x="628" y="228">M</text>
<text x="583" y="450">M</text>
<text x="557" y="508">M</text>
</g>
<g font-size="5.2" fill="#fff">
<text x="540" y="158">Inlet pipe for user/load</text>
<text x="540" y="164">centers mounted at</text>
<text x="540" y="170">half position/height of</text>
<text x="540" y="177">the tank</text>
</g>
<g font-size="4">
<text x="436" y="113">HHH</text>
<text x="482" y="113">HHH</text>
<text x="436" y="117">HH</text>
<text x="482" y="117">HH</text>
<text x="436" y="122">H</text>
<text x="482" y="122">H</text>
<text x="455" y="136">H</text>
<text x="248" y="141">Main municipal</text>
<text x="336" y="141">Own Water</text>
<text x="455" y="141">L + L</text>
<text x="257" y="146">meter</text>
<text x="335" y="146">Check meter</text>
<text x="455" y="145">LL</text>
<text x="259" y="154">F01</text>
<text x="343" y="154">F01</text>
<text x="252" y="159">TA - 9600/1</text>
<text x="336" y="159">TA - 9600/2</text>
<text x="214" y="174">TOWN WATER</text>
<text x="220" y="179">SUPPLY</text>
<text x="500" y="179">OVER FLOW</text>
<text x="635" y="177">xxkW</text>
<text x="227" y="184">1</text>
<text x="667" y="181">PI</text>
<text x="442" y="200">TA - 9600</text>
<text x="437" y="204">WATER TANK</text>
<text x="445" y="209">600m</text>
<text x="622" y="206">PU - 9604</text>
<text x="626" y="211">40m h</text>
<text x="637" y="226">xxkW</text>
<text x="667" y="231">PI</text>
<text x="408" y="239">SEWER</text>
<text x="622" y="254">PU - 9603</text>
<text x="626" y="259">40m h</text>
<text x="780" y="290">SECTION VALVE No.4</text>
<text x="652" y="334">Check Valve #8</text>
<text x="695" y="345" transform="rotate(-90 695 345)">SECTION VALVE No.1</text>
<text x="724" y="345" transform="rotate(-90 724 345)">SECTION VALVE No.2</text>
<text x="752" y="345" transform="rotate(-90 752 345)">SECTION VALVE No.5</text>
<text x="768" y="368">Check Valve #1</text>
<text x="650" y="383">PI</text>
<text x="706" y="383">TO SPRINKLER</text>
<text x="713" y="388">IN PUMP</text>
<text x="768" y="384">Check Valve #2</text>
<text x="715" y="393">ROOM</text>
<text x="768" y="399">Check Valve #3</text>
<text x="644" y="406">11</text>
<text x="724" y="410">8</text>
<text x="527" y="414">7</text>
<text x="538" y="417">TEST PIPE</text>
<text x="618" y="418">Electrical controller</text>
<text x="767" y="417">Flow Hose Conn</text>
<text x="624" y="423">start system</text>
<text x="564" y="428">FLOW METER</text>
<text x="582" y="442">xxkW</text>
<text x="740" y="449">SPRINKLER PUMP</text>
<text x="571" y="452">PI</text>
<text x="599" y="452">PI</text>
<text x="752" y="454">ROOM</text>
<text x="554" y="460">4</text>
<text x="635" y="459">6</text>
<text x="676" y="458">5</text>
<text x="578" y="480">PU - 9602</text>
<text x="554" y="482">DRAIN</text>
<text x="569" y="485">ELECTRIC PUMP</text>
<text x="639" y="480">DRAIN</text>
<text x="672" y="486">PI</text>
<text x="612" y="495">PI</text>
<text x="941" y="497">Flow Hose Conn</text>
<text x="536" y="502">9</text>
<text x="555" y="500">xxkW</text>
<text x="888" y="499">Check Valve #7</text>
<text x="676" y="504">10</text>
<text x="545" y="510">PI</text>
<text x="571" y="510">PI</text>
<text x="678" y="516">Electrical controller</text>
<text x="763" y="511">Flow Hose Conn</text>
<text x="684" y="521">start system</text>
<text x="764" y="522">Check Valve #4</text>
<text x="837" y="523">Check Valve #6</text>
<text x="551" y="534">PU - 9601</text>
<text x="764" y="533">Check Valve #5</text>
<text x="547" y="540">JOCKEY PUMP</text>
<text x="563" y="546">PI</text>
<text x="605" y="546">PI</text>
<text x="653" y="551">3</text>
<text x="544" y="554">1</text>
<text x="683" y="552">2</text>
<text x="846" y="564">SECTION VALVE No.3</text>
<text x="551" y="574">DRAIN</text>
<text x="578" y="574">PU - 9600</text>
<text x="653" y="574">DRAIN</text>
<text x="572" y="582">DIESEL PUMP</text>
</g>
<g font-size="2.8">
<text x="455" y="207">3</text>
<text x="633" y="209">3</text>
<text x="633" y="257">3</text>
</g>
<text font-size="2.6" x="916" y="634">..\..\..\Desktop\Picture1.jpg</text>
<text font-size="2.5" x="823" y="127">DIESEL</text>
<text font-size="2.3" x="581" y="540">DIESEL</text>
<g font-size="2">
<text x="423" y="112">LISA</text>
<text x="468" y="111">LISA</text>
<text x="420" y="115">PU-1900/2</text>
<text x="466" y="115">PU-1900/1</text>
<text x="424" y="125">LS</text>
<text x="469" y="125">LS</text>
<text x="420" y="128">PU-9600/2</text>
<text x="466" y="127">PU-9600/1</text>
<text x="439" y="136">LISA</text>
<text x="436" y="139">PU-9600/2</text>
<text x="440" y="149">LS</text>
<text x="436" y="151">PU-9600/2</text>
</g>
</svg>
